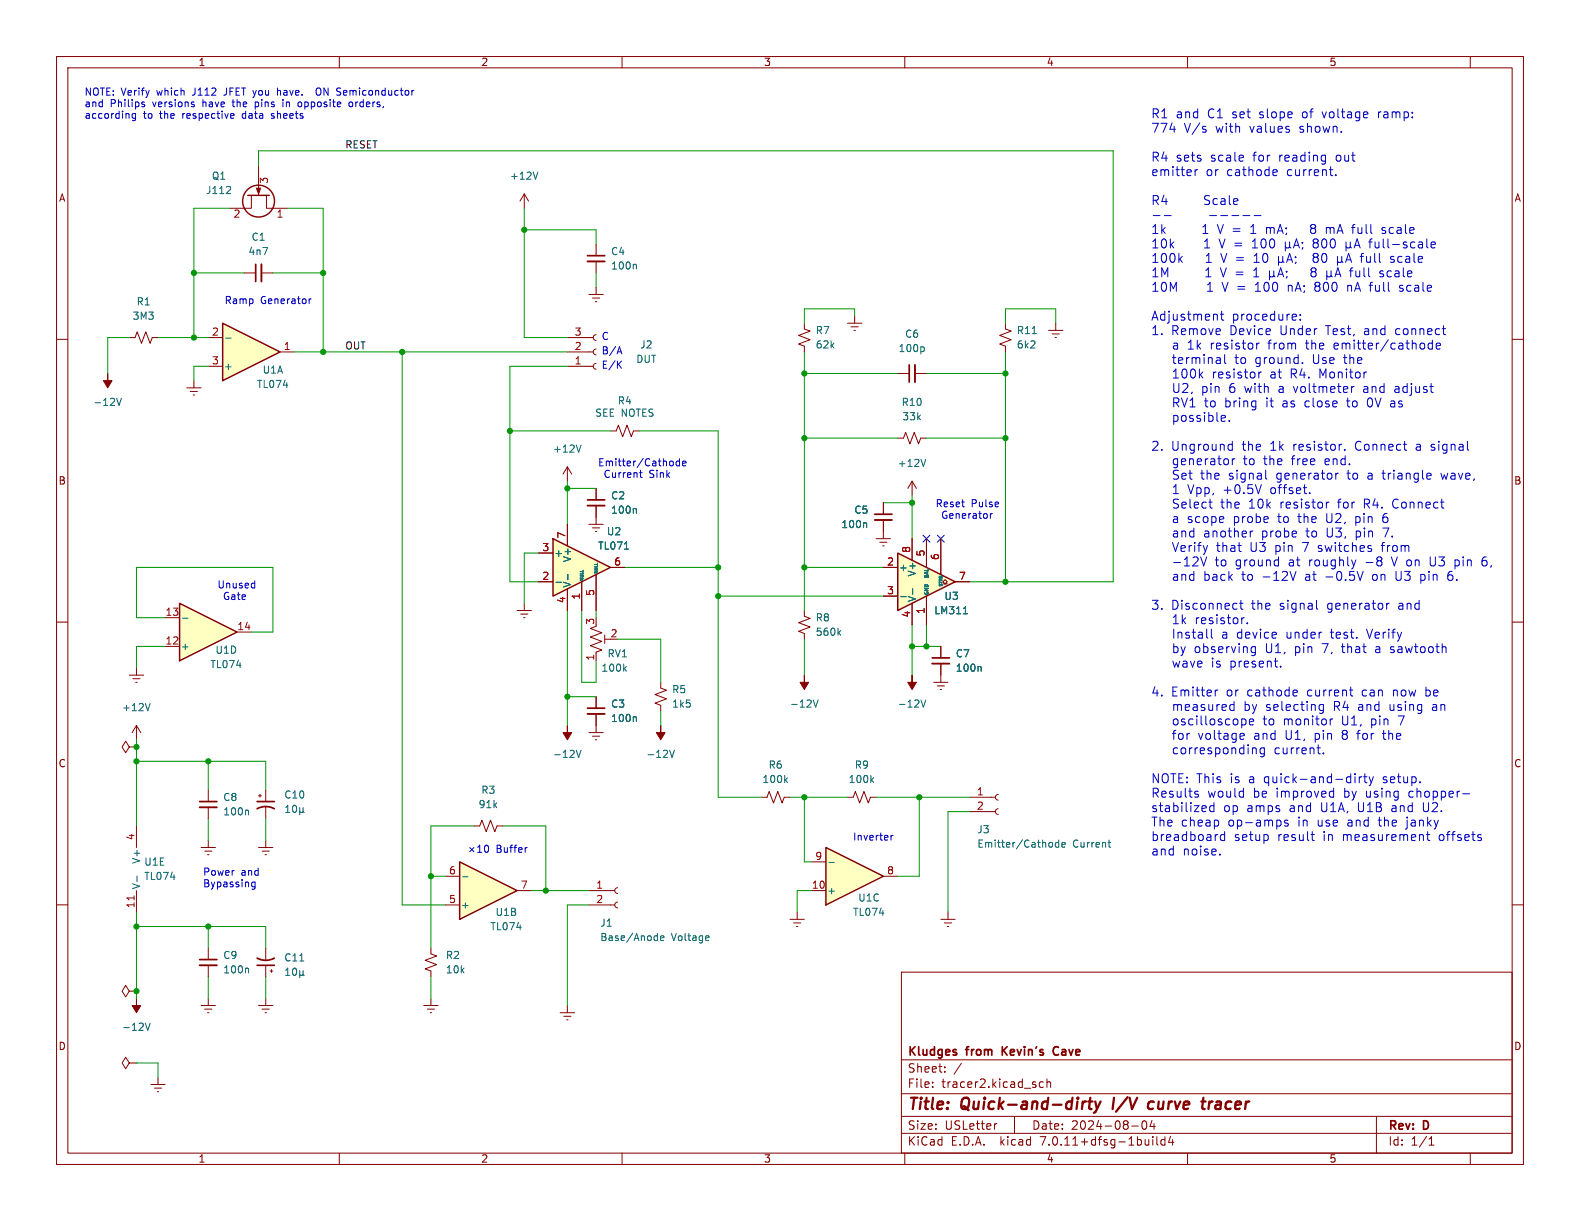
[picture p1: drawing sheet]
<svg xmlns="http://www.w3.org/2000/svg" width="279mm" height="216mm" viewBox="0 0 279 216" stroke-linecap="round" stroke-linejoin="round" font-family="sans-serif">
<g fill="none" stroke="#840000" stroke-width=".18">
<path d="M10 10h259.4v195.9h-259.4zM12 12h255.4v191.9h-255.4zM60 10v2M110 10v2M160 10v2M210 10v2M260 10v2M44.4 34.5v2.3h-3.8M45.7 29.2v5.3M47.1 34.5v2.3h3.7M92.7 34.3l-.8 1.3M92.7 34.3v2.5"/>
<path d="M92.7 34.3l.8 1.3M10 60h2M22.9 59.7h1l.4-1 .7 2 .8-2 .7 2 .4-1h1M100.3 59.7h4.6M104.1 52.1h2.6M104.8 52.7h1.2M105.3 53.3h.2M105.4 59.2l-.3 .1-.2 .4 .1 .3 .4 .2M105.4 43.2v2M105.4 46.2v2.1M105.4 50.8v1.3M142.2 57.2v1l1.1 .3-2.1 .8 2.1 .8-2.1 .7 1 .4v1"/>
<path d="M149.9 57.2h2.5M150.5 57.8h1.3M151 58.4h.3M151.1 55.9v1.3M177.8 57.2v1l1 .3-2 .8 2 .8-2 .7 1 .4v1M185.4 58.4h2.6M186.1 59.1h1.2M186.6 59.7h.2M186.7 57.2v1.2M267.4 60h2M33 68.6h2.6M33.7 69.2h1.2"/>
<path d="M34.2 69.9h.2M34.3 67.3v1.3M100.3 62.2h4.6M100.3 64.8h4.6M105.4 61.7l-.3 .2-.2 .3 .1 .4 .4 .1M105.4 64.3l-.3 .1-.2 .4 .1 .3 .4 .2M107.9 76.2h1.1l.3-1 .8 2 .8-2 .7 2 .4-1h1M10 110h2M166.4 114.3v2M166.4 117.3v2.1M267.4 110h2M36.8 139.7v2"/>
<path d="M47 139.7v2M10 160h2M35.6 149.9h2.5M36.2 150.5h1.3M36.7 151.1h.3M36.8 142.7v2.1M36.8 148.6v1.3M45.7 149.9h2.6M45.7 140.7h.5M46 140.5v.5M46.4 150.5h1.2M46.9 151.1h.2"/>
<path d="M47 142.7v2.1M47 148.6v1.3M149.9 141h1l.4-1 .7 2 .8-2 .7 2 .4-1h1M267.4 160h2M36.8 167.6v2.1M36.8 170.7v2M45.7 177.8h2.6M46.4 178.4h1.2M46.9 179.1h.2M47 167.6v2.1M47 170.7v2M47 176.5v1.3"/>
<path d="M47.8 171.7h.5M48 171.5v.5M159.4 171.9h108v32h-108zM26.7 191.8h2.5M27.3 192.4h1.3M27.8 193h.3M27.9 190.5v1.3M159.4 197.4h108M159.4 193.4h108M159.4 187.4h108M164.9 192.1v.2M164.9 191.4v.1"/>
<path d="M167.1 189.4v.2M167.1 188.7v.1M170 188l-1.3 1.9M176.3 198.7l-.3 .1M179.4 197.4v3M184.5 191.4l-.4-.1-.3 .3v.4l.1 .2h.6M185.1 191.4l.3-.1 .3 .1 .1 .9M185.1 190.8v1.5M200.1 199.1h1.2M202.1 198.3l.2-.1a.81 .81 0 0 1 .6 .6 .81 .81 0 0 1-.3 .8l-.2 .1a.81 .81 0 0 1-.3-1.4zM203.7 198.1l-.3 1.1h.9M204.1 198.7v1"/>
<path d="M243.4 197.4v6.5M60 203.9v2M110 203.9v2M159.4 200.4h108M160 203.9v2M203.9 201v.1M203.9 201.5v1M204.6 201v1.3l.2 .2M206 201.6l-.4-.1-.3 .3v.4l.1 .2h.6M206 201v1.5M207 200.9l-.4 1.1h1M207.4 201.5v1"/>
<path d="M210 203.9v2M252.7 202.5h.9M252.7 201.4l.4-.4v1.5M260 203.9v2"/>
</g>
<path d="M191.9 194.8h.2M192.4 194.8h.8M192.8 194.1l-.2 1.7 .1 .2 .3 .1M193.7 194.8l.3 1.3M194 196.1l-.3 .5-.3 .2M194.6 194.8l-.6 1.3M197 194.1l-.3 2M204 194.9a.66 .66 0 0 0-.9 .3l-.1 .5 .1 .3 .2 .1 .6-.1M212.8 194.1l-.2 1.7M213.9 194.8l-.2 1.3M214.4 194.8l-.4 .1-.2 .3" fill="none" stroke="#840000" stroke-width=".4"/>
<path d="M103.9 45.2h3M164.8 116.3h3.1M35.3 141.7h3.1M45.5 143a3.2 3.2 0 0 1 3 0M45.5 141.7h3M35.3 169.7h3.1M45.5 169.4a3.2 3.2 0 0 0 3 0M45.5 170.7h3M177.2 185.1v1.5M178.1 185.1l-.9 .8M187.1 185.1a.74 .74 0 0 0-.9 .6 .74 .74 0 0 0 .5 .9l.4-.1" fill="none" stroke="#840000" stroke-width=".3"/>
<path d="M103.9 46.2h3M164.8 117.3h3.1M35.3 142.7h3.1M35.3 170.7h3.1" fill="none" stroke="#840000" stroke-width=".33"/>
<g fill="none" stroke="#006464" stroke-width=".18">
<path d="M40.7 33l.1 .2-.1 .3-.7 .7h.8M95.1 30.4l-.4 1.3M112.4 46.7l.1 .2v.7M182.5 59h.8M20.6 70.4l.4 1.3 .5-1.3M173.3 117.8l.2 .2v.7M143.8 123.8l.4 1.2 .5-1.2M154.1 137.9l.4 .5M154.5 137.5l-.5 .5M162.9 123.8l.4 1.2 .4-1.2M43.8 143.2l.2 .2v.7M50.5 143.7h.7"/>
<path d="M50.5 142.8l.4-.4v1.3M51.8 142.5l.2-.1a.68 .68 0 0 1 .5 .6 .68 .68 0 0 1-.5 .7l-.2-.2-.1-.3zM53 143.5l.2 .2h.2l.2-.2M53 142.8v1.3M53.6 143.5l.2 .2M53.6 142.8v.7M43.8 171.2l.2 .2v.6M50.5 171.6l.4-.4v1.3M50.5 172.5h.7M51.8 171.3l.2-.1a.68 .68 0 0 1 .5 .6 .68 .68 0 0 1-.5 .7l-.2-.2-.1-.3zM53 171.6v1.3M53 169.9h.7"/>
<path d="M53 172.3l.2 .2h.2l.2-.2M53.6 171.6v.7M53.6 172.3l.2 .2"/>
</g>
<g fill="#840000" stroke="#840000" stroke-width=".18">
<path d="M19 66v1.3h.8l-.8 1.3-.7-1.3h.7z"/>
<path d="M142.2 119.4v1.3h.8l-.8 1.2-.7-1.2h.7z"/>
<path d="M161.3 119.4v1.3h.8l-.8 1.2-.8-1.2h.8z"/>
<path d="M45.3 33.3h.8l-.4 1z"/>
</g>
<g fill="none" stroke="#840000" stroke-width=".25">
<path d="M43.8 34.5h3.8"/>
<circle cx="45.7" cy="35.6" r="2.82"/>
</g>
<path d="M158.7 97.8l10.2 5.1-10.2 5.1z" fill="#ffffc2"/>
<path d="M158.7 97.8l10.2 5.1-10.2 5.1z" fill="none" stroke="#840000" stroke-width=".25"/>
<path d="M161.3 95.3v3.8M163.8 95.3v5M166.4 95.3v6.3M156.2 100.3h2.5M156.2 105.4h2.5M161.3 106.7v3.8M163.8 105.4v5.1M166.8 103.3h.3l-.3-.4 .3-.4 .4 .4-.4 .4h.4M168.9 102.9h2.5" fill="none" stroke="#840000" stroke-width=".18"/>
<path d="M159.3 105.5h.9M161.4 104.1v1M170.4 108.5h.7" fill="none" stroke="#006464" stroke-width=".18"/>
<path d="M81.3 152.4l10.1 5.1-10.1 5.1z" fill="#ffffc2"/>
<path d="M81.3 152.4l10.1 5.1-10.1 5.1z" fill="none" stroke="#840000" stroke-width=".25"/>
<g fill="none" stroke="#840000" stroke-width=".18">
<path d="M104.1 92.7h2.6M104.8 93.3h1.2M105.3 94h.2M105.4 91.4v1.3M154.9 95.3h2.6M155.6 95.9h1.2M156.1 96.5h.2M156.2 88.9v2M156.2 91.9v3.4M24.1 146.1v3.8M24.1 157.5v3.8M78.7 154.9h2.6"/>
<path d="M91.4 157.5h2.6M171.4 143.5h4.6M171.4 141h4.6M176.5 143l-.3 .1-.2 .4 .2 .4 .3 .1M176.5 140.5l-.3 .1-.2 .4 .2 .3 .3 .2M22.9 175.3l-.7-1.1-.6 1.1 .6 1 .7-1h1.2M24.1 175.3h.1M74.9 177.8h2.6M75.6 178.4h1.2M76.1 179.1h.2M76.2 167.6v1.1l1 .3-2 .8 2 .8-2 .7 1 .4v1M76.2 176.5v1.3"/>
<path d="M78.7 160h2.6M99.1 179.1h2.5M99.7 179.7h1.3M100.3 177.8v1.3M22.9 188l-.7-1.1-.6 1.1 .6 1 .7-1h1.2M24.1 188h.1M100.2 180.3h.3"/>
</g>
<path d="M153.1 92.4l.2 .2v.7M118.4 132.7l.4 1.2 .5-1.2M24.2 154.9v1M81.8 155h1M186 149l.1 .2-.1 .5M187.2 149h-.3l-.3 .2 .1 .5h.5M187.2 148.5v1.3M187.8 149.4l.6-.1-.1-.3h-.3l-.2 .1v.6h.5M195.9 149h.5M196.1 149.6l.3 .2M25.7 180.9l.4 1.3 .4-1.3" fill="none" stroke="#006464" stroke-width=".18"/>
<path d="M23.7 158.4v.7" fill="none" stroke="#a90000" stroke-width=".18"/>
<g fill="#840000" stroke="#840000" stroke-width=".18">
<path d="M24.1 176.5v1.3h.8l-.8 1.3-.7-1.3h.7z"/>
<path d="M116.8 128.3v1.2h.8l-.8 1.3-.7-1.3h.7z"/>
</g>
<path d="M154.7 91.9h3" fill="none" stroke="#840000" stroke-width=".33"/>
<path d="M154.7 90.9h3" fill="none" stroke="#840000" stroke-width=".3"/>
<path d="M97.8 95.3l10.1 5-10.1 5.1z" fill="#ffffc2"/>
<path d="M97.8 95.3l10.1 5-10.1 5.1z" fill="none" stroke="#840000" stroke-width=".25"/>
<g fill="none" stroke="#840000" stroke-width=".18">
<path d="M158.7 77.5h1.1l.3-1 .8 2 .8-2 .7 2 .4-1h1M158.7 66h2.1M161.8 66h2M95.2 97.8h2.6M100.3 92.7v3.8M105.4 86.4v2M105.4 89.4v2M161.3 85.1l.8 1.3M161.3 85.1v2.5M161.3 85.1l-.8 1.3M95.2 102.9h2.6M100.3 104.1v3.9"/>
<path d="M102.9 102.9v5.1M105.4 101.6v6.4M107.9 100.3h2.6M35.6 177.8h2.5M36.2 178.4h1.3M36.7 179.1h.3M36.8 176.5v1.3"/>
</g>
<path d="M163.2 61.3l.2 .3v.3l-.2 .3M110.4 97.1h.8M112.4 89.9l.1 .2v.7M163.7 81.2l-.4 1.3M98.3 103h1M100.4 101.6v.9" fill="none" stroke="#006464" stroke-width=".18"/>
<path d="M161.8 64.5v3.1M103.9 89.4h3" fill="none" stroke="#840000" stroke-width=".33"/>
<path d="M160.8 64.5v3.1M103.9 88.4h3" fill="none" stroke="#840000" stroke-width=".3"/>
<path d="M31.7 106.7l10.2 5.1-10.2 5z" fill="#ffffc2"/>
<path d="M31.7 106.7l10.2 5.1-10.2 5z" fill="none" stroke="#840000" stroke-width=".25"/>
<g fill="none" stroke="#840000" stroke-width=".18">
<path d="M100.3 82.6l-.7 1.2M100.3 82.6v2.5M100.3 82.6l.8 1.2M29.2 114.3h2.5M29.2 109.2h2.5M41.9 111.8h2.5M91.4 108h2.6M92.1 108.6h1.2M92.6 109.2h.2M92.7 106.7v1.3M142.2 108v1l1.1 .3-2.1 .8 2.1 .8-2.1 .7 1 .4v1M166.4 119.4v1.3"/>
<path d="M165.1 120.7h2.5M165.7 121.3h1.3M166.2 121.9h.3M83.8 146.1h1l.4-1.1 .8 2.1 .7-2.1 .8 2.1 .4-1h1"/>
</g>
<path d="M102.7 78.7l-.4 1.3M32.3 109.3h.9M148.3 111.9l.4 .4M148.7 111.5l-.5 .5" fill="none" stroke="#006464" stroke-width=".18"/>
<path d="M146 149.9l10.2 5-10.2 5.1z" fill="#ffffc2"/>
<path d="M146 149.9l10.2 5-10.2 5.1z" fill="none" stroke="#840000" stroke-width=".25"/>
<g fill="none" stroke="#840000" stroke-width=".18">
<path d="M43.2 48.3h2M46.2 48.3h2.1M22.9 119.4h2.5M24.1 118.1v1.3M22.9 132.1l-.7-1-.6 1 .6 1 .7-1h1.2M23.5 120h1.3M24 120.7h.3M24.1 132.1h.1M24.1 128.3v2.5M24.1 128.3l-.7 1.2M24.1 128.3l.8 1.2M104.1 157.5h4.6"/>
<path d="M109.2 159.5l-.3 .1-.2 .4 .2 .4 .3 .1M109.2 157l-.3 .1-.2 .4 .2 .3 .3 .2M143.5 157.5h2.5M143.5 152.4h2.5M156.2 154.9h2.5M104.1 160h4.6M139.7 162.6h2.5M140.3 163.2h1.3M140.8 163.8h.3M141 161.3v1.3"/>
</g>
<path d="M26.5 124.4l-.4 1.3M146.6 152.5h.9M116.1 165.5h.2M116.3 165v1.3M116.3 166.3h-.2M116.8 165.9l.6-.1-.1-.3h-.3l-.2 .1 .1 .7h.4M125.2 165.5l.2 .3-.6 .1M125.3 166.3h-.1" fill="none" stroke="#006464" stroke-width=".18"/>
<path d="M46.2 46.7v3.1" fill="none" stroke="#840000" stroke-width=".33"/>
<path d="M45.2 46.7v3.1" fill="none" stroke="#840000" stroke-width=".3"/>
<path d="M39.4 57.2l10.1 5-10.1 5.1z" fill="#ffffc2"/>
<path d="M39.4 57.2l10.1 5-10.1 5.1z" fill="none" stroke="#840000" stroke-width=".25"/>
<g fill="none" stroke="#840000" stroke-width=".18">
<path d="M36.8 59.7h2.6M36.8 64.8h2.6M49.5 62.2h2.6M95.2 97.8h2.6M100.3 92.7v3.8M105.4 86.4v2M105.4 89.4v2M156.2 88.9v2M156.2 91.9v2.1M161.3 95.3v3.8M163.8 95.3v5M166.4 95.3v6.3"/>
<path d="M95.2 102.9h2.6M100.3 104.1v3.9M102.9 102.9v5.1M105.4 110.7l-1 .4 2 .8-2 .7 2 .8-2 .8 2 .7-1 .4v1.5M105.4 101.6v6.4M106.9 112.3v1.5M106.9 113h1M107.9 100.3h2.6M156.2 100.3h2.5M156.2 105.4h2.5M161.3 106.7v3.8M163.8 105.4v5.1"/>
<path d="M166.4 114.3v2M166.4 117.3v2.1M168.9 102.9h2.5M104.1 129.5h2.6M104.8 130.2h1.2M105.3 130.8h.2M105.4 123.2v2M105.4 126.2v3.3M116.8 120.7v1l1.1 .3-2.1 .8 2.1 .8-2.1 .7 1 .4v1M134.6 141h1l.4-1 .8 2 .7-2 .8 2 .4-1h1M166.4 162.6h2.5M167 163.2h1.3"/>
<path d="M167.5 163.8h.3M167.6 161.3v1.3"/>
</g>
<g fill="none" stroke="#006464" stroke-width=".18">
<path d="M39.9 59.8h1M110.4 97.1h.8M112.4 89.9l.1 .2v.7M153.1 92.4l.2 .2v.7M98.3 103h1M100.4 101.6v.9M110.4 118.2l.4 .5M110.8 117.8l-.5 .5M159.3 105.5h.9M161.4 104.1v1M170.4 108.5h.7M173.3 117.8l.2 .2v.7"/>
<path d="M101.9 132.7l.4 1.2 .4-1.2M112.4 126.7l.1 .2v.7M138.9 137.9l.3 .5M139.2 137.5l-.4 .5"/>
</g>
<path d="M103.9 126.2h3" fill="none" stroke="#840000" stroke-width=".33"/>
<path d="M103.9 125.2h3" fill="none" stroke="#840000" stroke-width=".3"/>
<path d="M100.3 128.3v1.2h.8l-.8 1.3-.7-1.3h.7z" fill="#840000" stroke="#840000" stroke-width=".18"/>
<g fill="none" stroke="#0000c2" stroke-width=".18">
<path d="M25.2 18.5h.3l.1 .2-.2 .2h-.2M25.2 18l.3 .1M34.2 18.5l.2 .1-.2 .3M34.2 18l.1 .1M45.1 18v1.3M45.1 18.8l.2 .1M45.3 18l-.2 .1M49.1 15.6v1.2M49.4 16l-.3 .1M50 17.6v.1M50 18v.9M52.7 18.6l.2 .3 .3-.1"/>
<path d="M53.2 18.1l-.3-.1-.2 .3M56.7 15.7l-.3-.1a.43 .43 0 0 0-.5 .4v.4a.43 .43 0 0 0 .3 .4 .43 .43 0 0 0 .5-.1M61.8 18.2l.1-.2 .4 .2 .1 .4-.1 .2-.4 .1-.1-.1zM24 20.1h-.4l-.2 .2 .1 .6h.5M24 20.1v1l-.3 .2h-.3M41 20.1h.3l.1 .3-.6 .1M41.3 20.9h-.3M48 20.9h.1M48.2 20.1l-.2 .2 .2 .2M203.9 38.1h1.2M205.9 38.1h1.2M206.9 22.9h1"/>
<path d="M211.3 30v1.1M211.8 30l-.3 .1-.2 .2M213.1 22.9l.2 .2-.2 .3M213.1 22.3l.1 .1M213.9 38.1h1.2M215.9 38.1h1.2M217.8 38.1h1.3M219.8 38.1h1.2M221.5 39.9l-.3 .2M221.8 38.1h1.2M225.3 30l.5 .1 .1 .3-.8 .1M225.8 31l-.5 .1"/>
<path d="M232.4 39.7l-.5 .1-.1 .2 .3 .4M236.2 30.9v.2M54.7 52.8v.9M55 52.8l-.3 .3M208.6 45.8l.5 .6M209.1 45.3l-.6 .6M215.2 55.6l.1 1M215.8 55.6h.6M216 55v1.4l.1 .1 .3 .1M221.2 41.3h.9M221.5 43.8h.9M221.6 42.6l-.1 .1"/>
<path d="M221.7 48.9h.9M222 47.6l-.3 .2M222 51.5h.9M222.2 50.3l-.2 .1M224 40.2v1.1M224.2 40.2l-.2 .2M224.5 48.7l.2 .2h.3l.2-.2M224.5 47.9v1.6M225.2 48.7l.3 .2M225.2 47.9v.8M225.9 48.9l.6-1.5 .5 1.5M226.1 45.3v1.6"/>
<path d="M226.1 46.2l.2 .2h.3l.2-.2M226.1 48.5h.7M226.8 46.2l.3 .2M226.8 45.3v.9M227.3 43.6l.2 .2h.3l.2-.2M227.3 42.8v1.6M227.5 46.4l.5-1.6 .6 1.6M227.5 48v.1M227.6 48.9l-.2 .3M227.7 45.9h.7M227.8 50.4v1.1M227.9 50.5l-.1 .1"/>
<path d="M228 43.6l.3 .2M228 42.8v.8M228.7 43.8l.6-1.5 .5 1.5M228.7 55.6h.5l.1 .3-.8 .2M228.9 43.4h.7M229.1 45.4v.2M229.2 46.3l-.2 .3M229.2 56.5l-.5 .1M229.9 56.5v.1M229.9 55.6v.2M230.3 42.9v.1M230.4 43.8l-.2 .3"/>
<path d="M232.1 40.4l-.3 .3v.3l.1 .2 .5 .1M232.1 40.4h.3M232.1 48l-.3 .3 .1 .5 .2 .1h.5l.1-.3v-.4l-.3-.2M232.1 48l-.3-.3 .3-.3h.3l.3 .3-.3 .3M232.1 48h.3M232.5 42.3l-.3 .3 .3 .3-.3 .3v.3l.3 .3M232.5 44.8l-.3 .3 .3 .4-.3 .3v.3l.3 .3M232.8 49.9l-.3 .3 .3 .4-.3 .3v.3l.3 .3M234.6 48.7l.3 .2h.3l.2-.2M234.6 47.9v1.6M234.8 40.2h.2l.2 .3M235.2 40.5v.8"/>
<path d="M235.3 40.3l-.1 .2M235.4 48.7l.2 .2M235.4 47.9v.8M236.1 48.9l.5-1.5 .5 1.5M236.2 48.5h.8M236.5 46.2l.2 .2h.3l.3-.2M236.5 45.3v1.6M237.3 46.2l.2 .2M237.3 45.3v.9M237.9 46.4l.6-1.6 .5 1.6M238 43.6l.3 .2h.3l.2-.2M238 42.8v1.6"/>
<path d="M238.1 45.9h.8M238.3 50.4v1.1M238.6 47.9h.6M238.8 43.6l.2 .2M238.8 42.8v.8M238.8 50.4l-.5 .2M239.2 47.4h-.3v.2v1.3M239.5 43.8l.5-1.5 .5 1.5M239.6 43.4h.8M240.5 45.3h.6M241.1 44.8l-.3 .1-.1 .1v1.4M242 42.8h.6"/>
<path d="M242.5 42.3l-.2 .2v1.3M244.6 48l-.4-.1-.2 .2 .1 .2 .5 .2v.4h-.6M245 40.3l-.4-.1-.2 .3 .1 .2 .5 .1v.4h-.6M245.9 46.3h.6M246.5 45.4l-.4-.1-.2 .3 .1 .2 .5 .1M247.5 51.4h.6M248.1 50.5l-.4-.1-.2 .3 .1 .2 .5 .2M253.1 43.3l.7-.1-.1-.3-.4-.1-.2 .2v.8h.6M109.2 62.2h.6M109.4 64.4l.5 .7M109.5 61.3l.5 1.3M109.9 63.8l-.7 .8"/>
<path d="M216.6 62.7v1.4l.2 .2M217.3 79.5h.6M217.3 78.6h.6M217.4 74.4v.1M217.9 78v1.6M222.7 60.7h-.3M223.1 65.8l-.4 .1M228.7 68.3l.4 1.1M230.8 71v.8M236 60.7v1M236.7 61l-.8 .2M237.8 79.5v.1"/>
<path d="M238.1 70.9h.6M238.3 70.4l.1 1.5M239.3 68.3h.2M241.4 68.3l-.2 .1M241.4 68.8a.31 .31 0 0 0-.3 .3 .31 .31 0 0 0 .3 .3M242.2 70.4a.99 .99 0 0 0 0 1.6M247.2 68.3l-.5 .1M247.2 68.8h-.3a.31 .31 0 0 0-.3 .3 .31 .31 0 0 0 .3 .3h.3M252.5 61.4l.3 .3h.5M253.3 60.7h-.5l-.3 .3M253.3 60.1v1.6M254 61.2l.7-.2v-.3h-.5l-.2 .2 .1 .8h.6"/>
<path d="M113.1 83.6h.5M113.3 84.2l.3 .2M118.9 81.6l.2 .2-.2 .5M120.2 81.6l-.4-.1-.2 .3 .1 .5h.5M120.2 81.1v1.3M120.7 82l.6-.2-.1-.2-.3-.1-.2 .2 .1 .6h.4M175.1 90.8v.9M175.5 90.8l-.4 .3M213.4 98.5l-.5 1.6M217.9 81.1v1.1M218.4 81.1l-.3 .1-.2 .2M221.4 93.9h.1"/>
<path d="M233.1 97.4l.2 .1M233.2 96.5v.4M234.6 90.8l.1 1.4M234.9 88.8h.1M236.7 83.7h-.3M239.8 91.3v1.6M239.8 92.3l.1 .1M239.9 91.3l-.1 .1M241.3 89.1h.6M241.9 88.3h-.6v1.5M242 84.2v.5M244.2 96.5h.6"/>
<path d="M244.4 83.7h.6M244.5 93.4h1.1M244.5 96v1.5M244.6 83.1l.1 1.6M245 90.8l-.2 .1a1.07 1.07 0 0 0 0 1.5h.3M245.1 91.4l-.4 .1-.2 .2M246 98.5l.6 1.6M246.6 88.3l-.3 .6v.6l.3 .3M252.9 98.5v1.3l.2 .2 .4 .1M254.8 83.7l.3 1 .3-.7M257.5 99l.4 .1M257.9 100l-.4 .1"/>
<path d="M262.1 99.8l.3 .3 .4-.1M262.8 98.5a.63 .63 0 0 0-.7 .7M262.8 99.2l-.4-.1-.3 .3M44.9 103.1l.1 .1M45 102.7v1.3M45 103.9l-.1 .1M214.2 111.3v1.3l.2 .2M218.6 106.7l.1 .1M218.7 107.7h-.1M219.2 106.7h.6M219.4 106.1v1.4l.1 .2h.3M220.6 110.1v.2"/>
<path d="M221.5 114.3l.5 .1M222 114.3v1.3l-.3 .3M222 115.3l-.5 .1M226.5 117.8v.2M229.2 101l-.5 1.6M232.8 106.1v1.4l.2 .2M237.2 114.3h.6M241.7 111.3l.5 1.5M243 101.6l-.3 .3v.4l.3 .3M243.5 114.3l-.2 .1M243.5 114.8a.31 .31 0 0 0-.3 .3 .31 .31 0 0 0 .3 .3M245.2 106.7v1"/>
<path d="M245.7 106.7l-.3 .1-.2 .2M246 114.8l.3 .1M246 115.4h.3M246.3 114.3l-.3 .1M246.9 101v1.3l.1 .2 .5 .1M251.3 102.5l.4 .1M251.7 101.6h-.4M256.5 101l-.2 .1a1.07 1.07 0 0 0 0 1.5h.3M256.6 101.6h-.3l-.3 .3M211.5 139.9l.4 .1M214.9 122v1.1M215.3 122l-.3 .1-.1 .2"/>
<path d="M217.8 124.6h.4M218.2 124v1.6M218.2 125.6h-.4M220 129.8v.3l-.7 .1M220.2 127.2l.1 .2v.5l-.1 .2M220.9 127.7l.8-.2-.1-.3-.4-.1-.3 .3 .1 .7h.6M223.6 132.2v1.3l-.3 .3-.4-.1M223.6 132.3l-.5-.1-.3 .3v.5l.2 .2h.6M229.2 122l.1 .1 .1 .3-.7 .1M229.3 123l-.1 .1M233.6 124.6h.4M234 125.6h-.4"/>
<path d="M234 124.6v1.3l-.1 .2M234 133.1v.2M235.4 139.9l.4 .1M235.7 127.1l-.3 .1M235.8 139.4v1.6M237.3 129.5l.1 .2M237.4 130v.6M238.6 122h.6M238.9 123l.3 .1M239.6 136.8v.2M239.6 137.3v1.1M239.9 129.7h.6"/>
<path d="M240.1 129.4v1.3M240.4 137.3v1.1M240.8 137.3l-.3 .1-.1 .3M241.1 137.3h.6M241.4 136.8v1.4v.1l.3 .1M242.1 137.3l.4 1.1M242.5 138.4l-.2 .5M242.9 137.3l-.4 1.1M244.5 129.7h.6M244.7 129.2v1.3l.2 .2M245.8 124.6l.1 1M253.5 125a.31 .31 0 0 0-.2 .3 .31 .31 0 0 0 .2 .3"/>
<path d="M253.5 124.6h-.1M45.1 156v1l-.2 .2h-.3M45.1 156h-.4l-.2 .2 .1 .6h.5M83.1 149.9l.7 .7M83.8 149.9l-.7 .7M84.5 150.7h.7M84.5 149.8l.3-.4v1.3M85.8 149.6l.2-.2a.68 .68 0 0 1 .4 .7 .68 .68 0 0 1-.4 .6l-.2-.1-.1-.4zM93.2 149.9h-.2M157.6 147.7v.9M157.9 147.7l-.3 .3M211.5 140.4l.4 .1v.2l-.2 .3h-.3"/>
<path d="M214.7 141.9v1.6M214.7 142.5h-.5l-.3 .3v.4l.2 .2h.6M215.7 151v.2M216.6 147v1.6M216.6 147.6h-.5l-.3 .3v.4l.2 .3h.6M226.5 145.2v.7M227.7 145.1l-.3-.1-.3 .2 .1 .3 .5 .1v.4h-.6M231.8 147.6h.6M232.1 148.4v.2h.3M235.8 140.9l-.4 .1M252.2 147.6h.6M252.5 147v1.4v.2h.3"/>
<path d="M258.7 140.4h1.2"/>
</g>
<g fill="none" stroke="#009600" stroke-width=".18">
<path d="M40.6 36.8h-6.3v22.9M45.7 29.2v-2.5h151.1v76.2h-25.4M50.8 36.8h6.3v25.4M92.7 36.8v22.9h7.6M22.9 59.7h-3.9v6.3M27.9 59.7h8.9M34.3 48.3h8.9M48.3 48.3h8.8M92.7 40.6h12.7v2.6M105.4 48.3v2.5M151.1 55.9v-1.3h-8.9v2.6M177.8 57.2v-2.6h8.9v2.6"/>
<path d="M36.8 64.8h-2.5v2.5M52.1 62.2h48.2M71.1 62.2v97.8h7.6M90.2 76.2h17.7M100.3 64.8h-10.1v38.1h5M113 76.2h14v64.8h7.6M142.2 66h16.5M142.2 62.2v45.8M142.2 77.5h16.5M163.8 66h14M163.8 77.5h14M177.8 62.2v40.7"/>
<path d="M95.2 97.8h-2.5v8.9M100.3 85.1v7.6M100.3 86.4h5.1M156.2 88.9h5.1M161.3 87.6v7.7M29.2 109.2h-5.1v-8.9h24.2v11.5h-3.9M29.2 114.3h-5.1v3.8M100.3 108v20.3M102.9 108v12.7h2.5v-3.9M105.4 108v1.2M109.2 113h7.6v7.7M110.5 100.3h16.5"/>
<path d="M127 105.4h29.2M142.2 113v6.4M142.2 100.3h14M161.3 110.5v8.9M161.3 114.3h5.1M163.8 110.5v3.8M24.1 134.6h22.9v5.1M24.1 130.8v15.3M36.8 134.6v5.1M100.3 123.2h5.1M116.8 125.7v2.6M36.8 144.8v3.8"/>
<path d="M47 144.8v3.8M76.2 154.9h2.5M83.8 146.1h-7.6v21.5M88.9 146.1h7.6v11.4M94 157.5h10.1M139.7 141h10.2M142.2 141v11.4h1.3M143.5 157.5h-2.5v3.8M154.9 141h16.5M162.6 141v13.9h-3.9M171.4 143.5h-3.8v17.8M24.1 163.8h22.9v3.8"/>
<path d="M24.1 161.3v15.2M36.8 163.8v3.8M36.8 172.7v3.8M47 172.7v3.8M76.2 172.7v3.8M104.1 160h-3.8v17.8M24.1 188h3.8v2.5"/>
</g>
<path d="M163.2 94.6l1.2 1.3M164.4 94.6l-1.2 1.3M165.8 94.6l1.2 1.3M167 94.6l-1.2 1.3" fill="none" stroke="#000084" stroke-width=".18"/>
<g fill="#009600" stroke="#009600" stroke-width=".18">
<circle cx="34.3" cy="59.7" r=".46"/>
<circle cx="96.5" cy="157.5" r=".46"/>
<circle cx="100.3" cy="123.2" r=".46"/>
<circle cx="71.1" cy="62.2" r=".46"/>
<circle cx="57.1" cy="48.3" r=".46"/>
<circle cx="57.1" cy="62.2" r=".46"/>
<circle cx="34.3" cy="48.3" r=".46"/>
<circle cx="24.1" cy="163.8" r=".46"/>
<circle cx="36.8" cy="134.6" r=".46"/>
<circle cx="24.1" cy="132.1" r=".46"/>
<circle cx="24.1" cy="134.6" r=".46"/>
<circle cx="90.2" cy="76.2" r=".46"/>
<circle cx="100.3" cy="86.4" r=".46"/>
<circle cx="92.7" cy="40.6" r=".46"/>
<circle cx="24.1" cy="175.3" r=".46"/>
<circle cx="76.2" cy="154.9" r=".46"/>
<circle cx="36.8" cy="163.8" r=".46"/>
<circle cx="161.3" cy="88.9" r=".46"/>
<circle cx="177.8" cy="66" r=".46"/>
<circle cx="177.8" cy="102.9" r=".46"/>
<circle cx="177.8" cy="77.5" r=".46"/>
<circle cx="162.6" cy="141" r=".46"/>
<circle cx="142.2" cy="77.5" r=".46"/>
<circle cx="142.2" cy="100.3" r=".46"/>
<circle cx="142.2" cy="66" r=".46"/>
<circle cx="161.3" cy="114.3" r=".46"/>
<circle cx="127" cy="105.4" r=".46"/>
<circle cx="127" cy="100.3" r=".46"/>
<circle cx="163.8" cy="114.3" r=".46"/>
<circle cx="142.2" cy="141" r=".46"/>
</g>
<g font-size="2.8" fill="#840000">
<text x="160.4" y="196.8">Title:</text>
<text x="170.1" y="196.8">Quick-and-dirty</text>
<text x="197.6" y="196.8">I/V</text>
<text x="204.7" y="196.8">curve</text>
<text x="215" y="196.8">tracer</text>
</g>
<g font-size="2.2" fill="#0000c2">
<text x="203.5" y="21">R1</text>
<text x="203.5" y="23.6">774</text>
<text x="207.9" y="21">and</text>
<text x="209.3" y="23.6">V/s</text>
<text x="213.6" y="21">C1</text>
<text x="215" y="23.6">with</text>
<text x="218" y="21">set</text>
<text x="221.1" y="23.6">values</text>
<text x="222.9" y="21">slope</text>
<text x="230" y="23.6">shown.</text>
<text x="230.6" y="21">of</text>
<text x="234.3" y="21">voltage</text>
<text x="244.3" y="21">ramp:</text>
<text x="203.5" y="28.7">R4</text>
<text x="207.9" y="28.7">sets</text>
<text x="214.1" y="28.7">scale</text>
<text x="221.7" y="28.7">for</text>
<text x="226.4" y="28.7">reading</text>
<text x="236.6" y="28.7">out</text>
<text x="203.5" y="31.3">emitter</text>
<text x="213.2" y="31.3">or</text>
<text x="217" y="31.3">cathode</text>
<text x="227.7" y="31.3">current.</text>
<text x="203.5" y="36.4">R4</text>
<text x="203.5" y="41.5">1k</text>
<text x="213" y="41.5">1</text>
<text x="213.3" y="36.4">Scale</text>
<text x="215.9" y="41.5">V =</text>
<text x="221.9" y="41.5">1</text>
<text x="224.7" y="41.5">mA;</text>
<text x="233" y="41.5">8</text>
<text x="235.9" y="41.5">mA full</text>
<text x="246.1" y="41.5">scale</text>
<text x="203.5" y="44">10k</text>
<text x="203.5" y="46.6">100k</text>
<text x="213.2" y="44">1</text>
<text x="213.3" y="46.6">1</text>
<text x="216" y="44">V =</text>
<text x="216.2" y="46.6">V =</text>
<text x="222" y="44">100</text>
<text x="222.2" y="46.6">10</text>
<text x="233.1" y="44">800</text>
<text x="233.1" y="46.6">80</text>
<text x="241.8" y="46.6">full</text>
<text x="243.3" y="44">full-scale</text>
<text x="247.2" y="46.6">scale</text>
<text x="203.5" y="49.2">1M</text>
<text x="203.5" y="51.7">10M</text>
<text x="213.5" y="49.2">1</text>
<text x="213.7" y="51.7">1</text>
<text x="216.4" y="49.2">V =</text>
<text x="216.5" y="51.7">V =</text>
<text x="222.4" y="49.2">1</text>
<text x="222.6" y="51.7">100</text>
<text x="228.5" y="51.7">nA;</text>
<text x="233.4" y="51.7">800</text>
<text x="239.2" y="51.7">nA full</text>
<text x="240.3" y="49.2">full</text>
<text x="245.7" y="49.2">scale</text>
<text x="248.7" y="51.7">scale</text>
<text x="203.5" y="56.8">Adjustment</text>
<text x="203.5" y="59.4">1.</text>
<text x="207.1" y="59.4">Remove</text>
<text x="217.5" y="59.4">Device</text>
<text x="217.8" y="56.8">procedure:</text>
<text x="226.5" y="59.4">Under</text>
<text x="234.7" y="59.4">Test,</text>
<text x="241.6" y="59.4">and</text>
<text x="247.2" y="59.4">connect</text>
<text x="207.5" y="61.9">a</text>
<text x="207.5" y="64.5">terminal</text>
<text x="210.3" y="61.9">1k</text>
<text x="214.4" y="61.9">resistor</text>
<text x="218.7" y="64.5">to</text>
<text x="222.4" y="64.5">ground.</text>
<text x="224.8" y="61.9">from</text>
<text x="231.6" y="61.9">the</text>
<text x="232.6" y="64.5">Use</text>
<text x="236.6" y="61.9">emitter/cathode</text>
<text x="238.3" y="64.5">the</text>
<text x="207.5" y="67">100k</text>
<text x="207.5" y="69.6">U2,</text>
<text x="212.8" y="69.6">pin</text>
<text x="214.7" y="67">resistor</text>
<text x="217.8" y="69.6">6</text>
<text x="220.6" y="69.6">with</text>
<text x="225" y="67">at</text>
<text x="226.7" y="69.6">a</text>
<text x="228.7" y="67">R4.</text>
<text x="229.5" y="69.6">voltmeter</text>
<text x="233.9" y="67">Monitor</text>
<text x="242" y="69.6">and</text>
<text x="247.6" y="69.6">adjust</text>
<text x="207.5" y="72.2">RV1 to</text>
<text x="207.5" y="74.7">possible.</text>
<text x="217" y="72.2">bring</text>
<text x="224.4" y="72.2">it</text>
<text x="227.4" y="72.2">as</text>
<text x="231.5" y="72.2">close</text>
<text x="239.1" y="72.2">to</text>
<text x="242.8" y="72.2">0V as</text>
<text x="203.5" y="79.8">2.</text>
<text x="207.1" y="79.8">Unground</text>
<text x="207.5" y="82.4">generator</text>
<text x="219.7" y="79.8">the</text>
<text x="220.2" y="82.4">to</text>
<text x="223.9" y="82.4">the</text>
<text x="224.7" y="79.8">1k</text>
<text x="228.9" y="79.8">resistor.</text>
<text x="228.9" y="82.4">free</text>
<text x="234.9" y="82.4">end.</text>
<text x="240" y="79.8">Connect</text>
<text x="250.9" y="79.8">a</text>
<text x="253.6" y="79.8">signal</text>
<text x="207.5" y="84.9">Set</text>
<text x="207.5" y="87.5">1</text>
<text x="210.4" y="87.5">Vpp,</text>
<text x="212.6" y="84.9">the</text>
<text x="216.7" y="87.5">+0.5V</text>
<text x="217.7" y="84.9">signal</text>
<text x="225.2" y="87.5">offset.</text>
<text x="226.2" y="84.9">generator</text>
<text x="238.9" y="84.9">to</text>
<text x="242.6" y="84.9">a</text>
<text x="245.4" y="84.9">triangle</text>
<text x="255.9" y="84.9">wave,</text>
<text x="207.5" y="90">Select</text>
<text x="207.5" y="92.6">a</text>
<text x="207.5" y="95.2">and</text>
<text x="210.3" y="92.6">scope</text>
<text x="213.2" y="95.2">another</text>
<text x="216.2" y="90">the</text>
<text x="218.5" y="92.6">probe</text>
<text x="221.2" y="90">10k</text>
<text x="223.5" y="95.2">probe</text>
<text x="226.5" y="92.6">to</text>
<text x="226.9" y="90">resistor</text>
<text x="230.2" y="92.6">the</text>
<text x="231.5" y="95.2">to</text>
<text x="235.2" y="95.2">U3,</text>
<text x="235.3" y="92.6">U2,</text>
<text x="237.2" y="90">for</text>
<text x="240.5" y="95.2">pin</text>
<text x="240.5" y="92.6">pin</text>
<text x="241.9" y="90">R4.</text>
<text x="245.5" y="95.2">7.</text>
<text x="245.5" y="92.6">6</text>
<text x="247.1" y="90">Connect</text>
<text x="207.5" y="97.7">Verify</text>
<text x="207.5" y="100.3">-12V</text>
<text x="215.2" y="100.3">to</text>
<text x="215.4" y="97.7">that</text>
<text x="218.9" y="100.3">ground</text>
<text x="221.5" y="97.7">U3</text>
<text x="226" y="97.7">pin</text>
<text x="228.4" y="100.3">at</text>
<text x="231" y="97.7">7</text>
<text x="232.1" y="100.3">roughly</text>
<text x="233.8" y="97.7">switches</text>
<text x="242.2" y="100.3">-8</text>
<text x="245.2" y="97.7">from</text>
<text x="247" y="100.3">V on</text>
<text x="254" y="100.3">U3</text>
<text x="258.5" y="100.3">pin</text>
<text x="263.5" y="100.3">6,</text>
<text x="203.5" y="107.9">3.</text>
<text x="207.1" y="107.9">Disconnect</text>
<text x="207.5" y="102.8">and</text>
<text x="213.2" y="102.8">back</text>
<text x="220" y="102.8">to</text>
<text x="221.3" y="107.9">the</text>
<text x="223.7" y="102.8">-12V</text>
<text x="226.4" y="107.9">signal</text>
<text x="231.4" y="102.8">at</text>
<text x="234.9" y="107.9">generator</text>
<text x="235.1" y="102.8">-0.5V</text>
<text x="243.6" y="102.8">on</text>
<text x="247.6" y="107.9">and</text>
<text x="247.8" y="102.8">U3</text>
<text x="252.3" y="102.8">pin</text>
<text x="257.3" y="102.8">6.</text>
<text x="207.5" y="110.5">1k</text>
<text x="207.5" y="113">Install</text>
<text x="211.6" y="110.5">resistor.</text>
<text x="216.3" y="113">a</text>
<text x="219.1" y="113">device</text>
<text x="228" y="113">under</text>
<text x="236" y="113">test.</text>
<text x="242.5" y="113">Verify</text>
<text x="207.5" y="115.6">by</text>
<text x="207.5" y="118.2">wave</text>
<text x="211.5" y="115.6">observing</text>
<text x="214.5" y="118.2">is</text>
<text x="217.9" y="118.2">present.</text>
<text x="224.2" y="115.6">U1,</text>
<text x="229.5" y="115.6">pin</text>
<text x="234.4" y="115.6">7,</text>
<text x="238.1" y="115.6">that</text>
<text x="244.1" y="115.6">a</text>
<text x="246.9" y="115.6">sawtooth</text>
<text x="203.5" y="123.3">4.</text>
<text x="207.1" y="123.3">Emitter</text>
<text x="207.5" y="125.8">measured</text>
<text x="216.9" y="123.3">or</text>
<text x="220.3" y="125.8">by</text>
<text x="220.7" y="123.3">cathode</text>
<text x="224.3" y="125.8">selecting</text>
<text x="231.4" y="123.3">current</text>
<text x="236.3" y="125.8">R4</text>
<text x="240.8" y="125.8">and</text>
<text x="241.2" y="123.3">can</text>
<text x="246.5" y="125.8">using</text>
<text x="246.8" y="123.3">now</text>
<text x="252.7" y="123.3">be</text>
<text x="254.1" y="125.8">an</text>
<text x="207.5" y="128.4">oscilloscope</text>
<text x="207.5" y="130.9">for</text>
<text x="212.2" y="130.9">voltage</text>
<text x="222.1" y="130.9">and</text>
<text x="223.7" y="128.4">to</text>
<text x="227.4" y="128.4">monitor</text>
<text x="227.8" y="130.9">U1,</text>
<text x="233.1" y="130.9">pin</text>
<text x="237.8" y="128.4">U1,</text>
<text x="238.1" y="130.9">8</text>
<text x="240.9" y="130.9">for</text>
<text x="243.1" y="128.4">pin</text>
<text x="245.6" y="130.9">the</text>
<text x="248" y="128.4">7</text>
<text x="207.5" y="133.5">corresponding</text>
<text x="225.6" y="133.5">current.</text>
<text x="203.5" y="138.6">NOTE: This</text>
<text x="203.5" y="141.2">Results</text>
<text x="203.5" y="143.7">stabilized</text>
<text x="213.5" y="141.2">would</text>
<text x="216.3" y="143.7">op</text>
<text x="217.6" y="138.6">is</text>
<text x="220.5" y="143.7">amps</text>
<text x="221" y="138.6">a</text>
<text x="221.6" y="141.2">be</text>
<text x="223.7" y="138.6">quick-and-dirty</text>
<text x="225.8" y="141.2">improved</text>
<text x="228.1" y="143.7">and</text>
<text x="233.8" y="143.7">U1A,</text>
<text x="237.9" y="141.2">by</text>
<text x="240.4" y="143.7">U1B</text>
<text x="241.9" y="141.2">using</text>
<text x="244.9" y="138.6">setup.</text>
<text x="246.5" y="143.7">and</text>
<text x="249.6" y="141.2">chopper-</text>
<text x="252.2" y="143.7">U2.</text>
<text x="203.5" y="146.3">The cheap</text>
<text x="203.5" y="148.8">breadboard</text>
<text x="217.2" y="146.3">op-amps</text>
<text x="218.2" y="148.8">setup</text>
<text x="226" y="148.8">result</text>
<text x="229.7" y="146.3">in</text>
<text x="233.2" y="146.3">use</text>
<text x="234.1" y="148.8">in</text>
<text x="237.7" y="148.8">measurement</text>
<text x="238.6" y="146.3">and</text>
<text x="244.3" y="146.3">the</text>
<text x="249.3" y="146.3">janky</text>
<text x="254.8" y="148.8">offsets</text>
<text x="203.5" y="151.4">and</text>
<text x="209.1" y="151.4">noise.</text>
</g>
<g font-size="2.1" fill="#840000">
<text x="160.4" y="189.9">Sheet:</text>
<text x="160.4" y="187.1">Kludges</text>
<text x="171" y="187.1">from</text>
<text x="177.9" y="187.1">Kevin's</text>
<text x="187.6" y="187.1">Cave</text>
<text x="160.4" y="192.6">File:</text>
<text x="166.5" y="192.6">tracer2.kicad_sch</text>
<text x="160.4" y="202.8">KiCad</text>
<text x="160.4" y="200">Size:</text>
<text x="167.1" y="200">USLetter</text>
<text x="168.1" y="202.8">E.D.A.</text>
<text x="177" y="202.8">kicad</text>
<text x="182.4" y="200">Date:</text>
<text x="184.2" y="202.8">7.0.11+dfsg-1build4</text>
<text x="189.4" y="200">2024-08-04</text>
<text x="245.4" y="200.2">Rev:</text>
<text x="245.4" y="202.8">Id:</text>
<text x="249.5" y="202.8">1/1</text>
<text x="251.8" y="200.2">D</text>
</g>
<g font-size="1.8" fill="#840000">
<text x="35" y="11.9">1</text>
<text x="85" y="11.9">2</text>
<text x="135" y="11.9">3</text>
<text x="185" y="11.9">4</text>
<text x="235" y="11.9">5</text>
<text x="10.3" y="35.9">A</text>
<text x="267.7" y="35.9">A</text>
<text x="10.3" y="85.9">B</text>
<text x="267.7" y="85.9">B</text>
<text x="10.3" y="135.9">C</text>
<text x="267.7" y="135.9">C</text>
<text x="10.3" y="185.9">D</text>
<text x="267.7" y="185.9">D</text>
<text x="35" y="205.8">1</text>
<text x="85" y="205.8">2</text>
<text x="135" y="205.8">3</text>
<text x="185" y="205.8">4</text>
<text x="235" y="205.8">5</text>
</g>
<g font-size="1.8" fill="#0000c2">
<text x="14.9" y="17">NOTE: Verify</text>
<text x="27.8" y="17">which</text>
<text x="34.3" y="17">J112</text>
<text x="40.1" y="17">JFET you</text>
<text x="49.9" y="17">have.</text>
<text x="57.2" y="17">ON Semiconductor</text>
<text x="14.9" y="19">and</text>
<text x="14.9" y="21.1">according</text>
<text x="19.5" y="19">Philips</text>
<text x="25.3" y="21.1">to</text>
<text x="27.1" y="19">versions</text>
<text x="28.4" y="21.1">the</text>
<text x="32.5" y="21.1">respective</text>
<text x="36.1" y="19">have</text>
<text x="41.6" y="19">the</text>
<text x="43.3" y="21.1">data</text>
<text x="45.7" y="19">pins</text>
<text x="48.7" y="21.1">sheets</text>
<text x="50.9" y="19">in</text>
<text x="53.8" y="19">opposite</text>
<text x="63" y="19">orders,</text>
<text x="39.6" y="53.9">Ramp</text>
<text x="46.1" y="53.9">Generator</text>
<text x="106.3" y="62.7">B/A</text>
<text x="106.3" y="65.3">E/K</text>
<text x="106.3" y="60.2">C</text>
<text x="105.7" y="82.5">Emitter/Cathode</text>
<text x="106.8" y="84.6">Current</text>
<text x="115" y="84.6">Sink</text>
<text x="165.4" y="89.8">Reset</text>
<text x="171.7" y="89.8">Pulse</text>
<text x="166.5" y="91.8">Generator</text>
<text x="38.4" y="104.1">Unused</text>
<text x="39.5" y="106.2">Gate</text>
<text x="150.7" y="148.7">Inverter</text>
<text x="35.8" y="154.9">Power</text>
<text x="42.6" y="154.9">and</text>
<text x="87.7" y="150.9">Buffer</text>
<text x="35.8" y="157">Bypassing</text>
</g>
<g font-size="1.8" fill="#0f0f0f">
<text x="61" y="26.3">RESET</text>
<text x="61" y="61.9">OUT</text>
</g>
<g font-size="1.8" fill="#006464">
<text x="36.3" y="34.5">J112</text>
<text x="37.4" y="32">Q1</text>
<text x="90.1" y="32">+12V</text>
<text x="43.8" y="45.3">4n7</text>
<text x="44.4" y="42.8">C1</text>
<text x="108" y="45.3">C4</text>
<text x="108" y="47.9">100n</text>
<text x="23.4" y="56.7">3M3</text>
<text x="24.1" y="54.2">R1</text>
<text x="144.2" y="59.3">R7</text>
<text x="160" y="59.9">C6</text>
<text x="179.7" y="59.3">R11</text>
<text x="39.5" y="65.6">+</text>
<text x="112.4" y="64.4">DUT</text>
<text x="113.1" y="61.8">J2</text>
<text x="144.2" y="61.8">62k</text>
<text x="158.8" y="62.5">100p</text>
<text x="179.7" y="61.8">6k2</text>
<text x="16.4" y="72">-12V</text>
<text x="45.3" y="68.8">TL074</text>
<text x="46.3" y="66.3">U1A</text>
<text x="109.1" y="71.7">R4</text>
<text x="159.3" y="72">R10</text>
<text x="105.2" y="73.9">SEE NOTES</text>
<text x="159.5" y="74.5">33k</text>
<text x="97.7" y="80.2">+12V</text>
<text x="158.6" y="82.8">+12V</text>
<text x="108" y="88.5">C2</text>
<text x="107.2" y="94.8">U2</text>
<text x="108" y="91">100n</text>
<text x="148.7" y="93.6">100n</text>
<text x="151" y="91">C5</text>
<text x="97.9" y="98.7">+</text>
<text x="101.2" y="99.5" transform="rotate(-90 101.2 99.5)">V+</text>
<text x="105.7" y="97.4">TL071</text>
<text x="158.9" y="101.2">+</text>
<text x="101.2" y="104" transform="rotate(-90 101.2 104)">V-</text>
<text x="162.2" y="106.6" transform="rotate(-90 162.2 106.6)">V-</text>
<text x="162.2" y="102.1" transform="rotate(-90 162.2 102.1)">V+</text>
<text x="166.9" y="106.3">U3</text>
<text x="144.2" y="110.1">R8</text>
<text x="144.2" y="112.6">560k</text>
<text x="165.1" y="108.8">LM311</text>
<text x="31.9" y="115.2">+</text>
<text x="37.1" y="118.3">TL074</text>
<text x="38" y="115.8">U1D</text>
<text x="106.3" y="119">100k</text>
<text x="107.3" y="116.4">RV1</text>
<text x="168.9" y="116.4">C7</text>
<text x="168.9" y="119">100n</text>
<text x="21.5" y="126">+12V</text>
<text x="108" y="125.3">C3</text>
<text x="118.8" y="122.8">R5</text>
<text x="118.8" y="125.3">1k5</text>
<text x="139.6" y="125.3">-12V</text>
<text x="158.6" y="125.3">-12V</text>
<text x="108" y="127.9">100n</text>
<text x="97.7" y="134.2">-12V</text>
<text x="114.2" y="134.2">-12V</text>
<text x="135.8" y="136.1">R6</text>
<text x="151.1" y="136.1">R9</text>
<text x="39.4" y="141.8">C8</text>
<text x="50.2" y="141.4">C10</text>
<text x="84.5" y="143.1">91k</text>
<text x="85" y="140.6">R3</text>
<text x="134.7" y="138.7">100k</text>
<text x="150" y="138.7">100k</text>
<text x="39.4" y="144.4">100n</text>
<text x="172.7" y="147.5">J3</text>
<text x="25" y="152.9" transform="rotate(-90 25 152.9)">V+</text>
<text x="25.4" y="153.3">U1E</text>
<text x="25.4" y="155.8">TL074</text>
<text x="172.7" y="150.1">Emitter/Cathode</text>
<text x="189.7" y="150.1">Current</text>
<text x="25" y="157.4" transform="rotate(-90 25 157.4)">V-</text>
<text x="81.4" y="160.9">+</text>
<text x="146.2" y="158.3">+</text>
<text x="151.7" y="159.6">U1C</text>
<text x="86.6" y="164.7">TL074</text>
<text x="87.5" y="162.2">U1B</text>
<text x="106.1" y="164.1">J1</text>
<text x="106.1" y="166.6">Base/Anode</text>
<text x="118.7" y="166.6">Voltage</text>
<text x="150.8" y="162.2">TL074</text>
<text x="39.4" y="169.8">C9</text>
<text x="39.4" y="172.3">100n</text>
<text x="50.2" y="170.2">C11</text>
<text x="78.7" y="169.8">R2</text>
<text x="78.7" y="172.3">10k</text>
<text x="21.5" y="182.5">-12V</text>
</g>
<g font-size="1.8" fill="#a90000">
<text x="47.7" y="32.6" transform="rotate(-90 47.7 32.6)">3</text>
<text x="41.2" y="38.8">2</text>
<text x="48.8" y="38.8">1</text>
<text x="37.4" y="59.4">2</text>
<text x="101.5" y="59.4">3</text>
<text x="37.4" y="64.5">3</text>
<text x="50.1" y="62">1</text>
<text x="101.5" y="64.5">1</text>
<text x="101.5" y="62">2</text>
<text x="100.1" y="95.3" transform="rotate(-90 100.1 95.3)">7</text>
<text x="95.8" y="97.5">3</text>
<text x="108.5" y="100.1">6</text>
<text x="156.8" y="100.1">2</text>
<text x="161" y="97.9" transform="rotate(-90 161 97.9)">8</text>
<text x="163.6" y="98.5" transform="rotate(-90 163.6 98.5)">5</text>
<text x="166.1" y="99.1" transform="rotate(-90 166.1 99.1)">6</text>
<text x="95.8" y="102.6">2</text>
<text x="100.1" y="106.8" transform="rotate(-90 100.1 106.8)">4</text>
<text x="102.6" y="106.1" transform="rotate(-90 102.6 106.1)">1</text>
<text x="105.2" y="105.5" transform="rotate(-90 105.2 105.5)">5</text>
<text x="156.8" y="105.2">3</text>
<text x="169.5" y="102.6">7</text>
<text x="29.2" y="109">13</text>
<text x="41.9" y="111.5">14</text>
<text x="105.2" y="110.6" transform="rotate(-90 105.2 110.6)">3</text>
<text x="107.9" y="112.8">2</text>
<text x="161" y="109.3" transform="rotate(-90 161 109.3)">4</text>
<text x="163.6" y="108.7" transform="rotate(-90 163.6 108.7)">1</text>
<text x="29.2" y="114">12</text>
<text x="105.2" y="116.9" transform="rotate(-90 105.2 116.9)">1</text>
<text x="172.6" y="140.7">1</text>
<text x="172.6" y="143.3">2</text>
<text x="23.9" y="148.7" transform="rotate(-90 23.9 148.7)">4</text>
<text x="79.3" y="154.7">6</text>
<text x="144.1" y="152.1">9</text>
<text x="156.8" y="154.7">8</text>
<text x="23.9" y="160.7" transform="rotate(-90 23.9 160.7)">11</text>
<text x="79.3" y="159.8">5</text>
<text x="92" y="157.2">7</text>
<text x="105.3" y="157.2">1</text>
<text x="105.3" y="159.8">2</text>
<text x="143.5" y="157.2">10</text>
</g>
<g font-size=".9" fill="#006464">
<text x="164.3" y="105.3" transform="rotate(-90 164.3 105.3)">GND</text>
<text x="164.3" y="102.4" transform="rotate(-90 164.3 102.4)">BAL</text>
</g>
<g font-size=".7" fill="#006464">
<text x="105.8" y="101.5" transform="rotate(-90 105.8 101.5)">NULL</text>
<text x="103.3" y="102.7" transform="rotate(-90 103.3 102.7)">NULL</text>
<text x="166.8" y="103.8" transform="rotate(-90 166.8 103.8)">STRB</text>
</g>
</svg>
